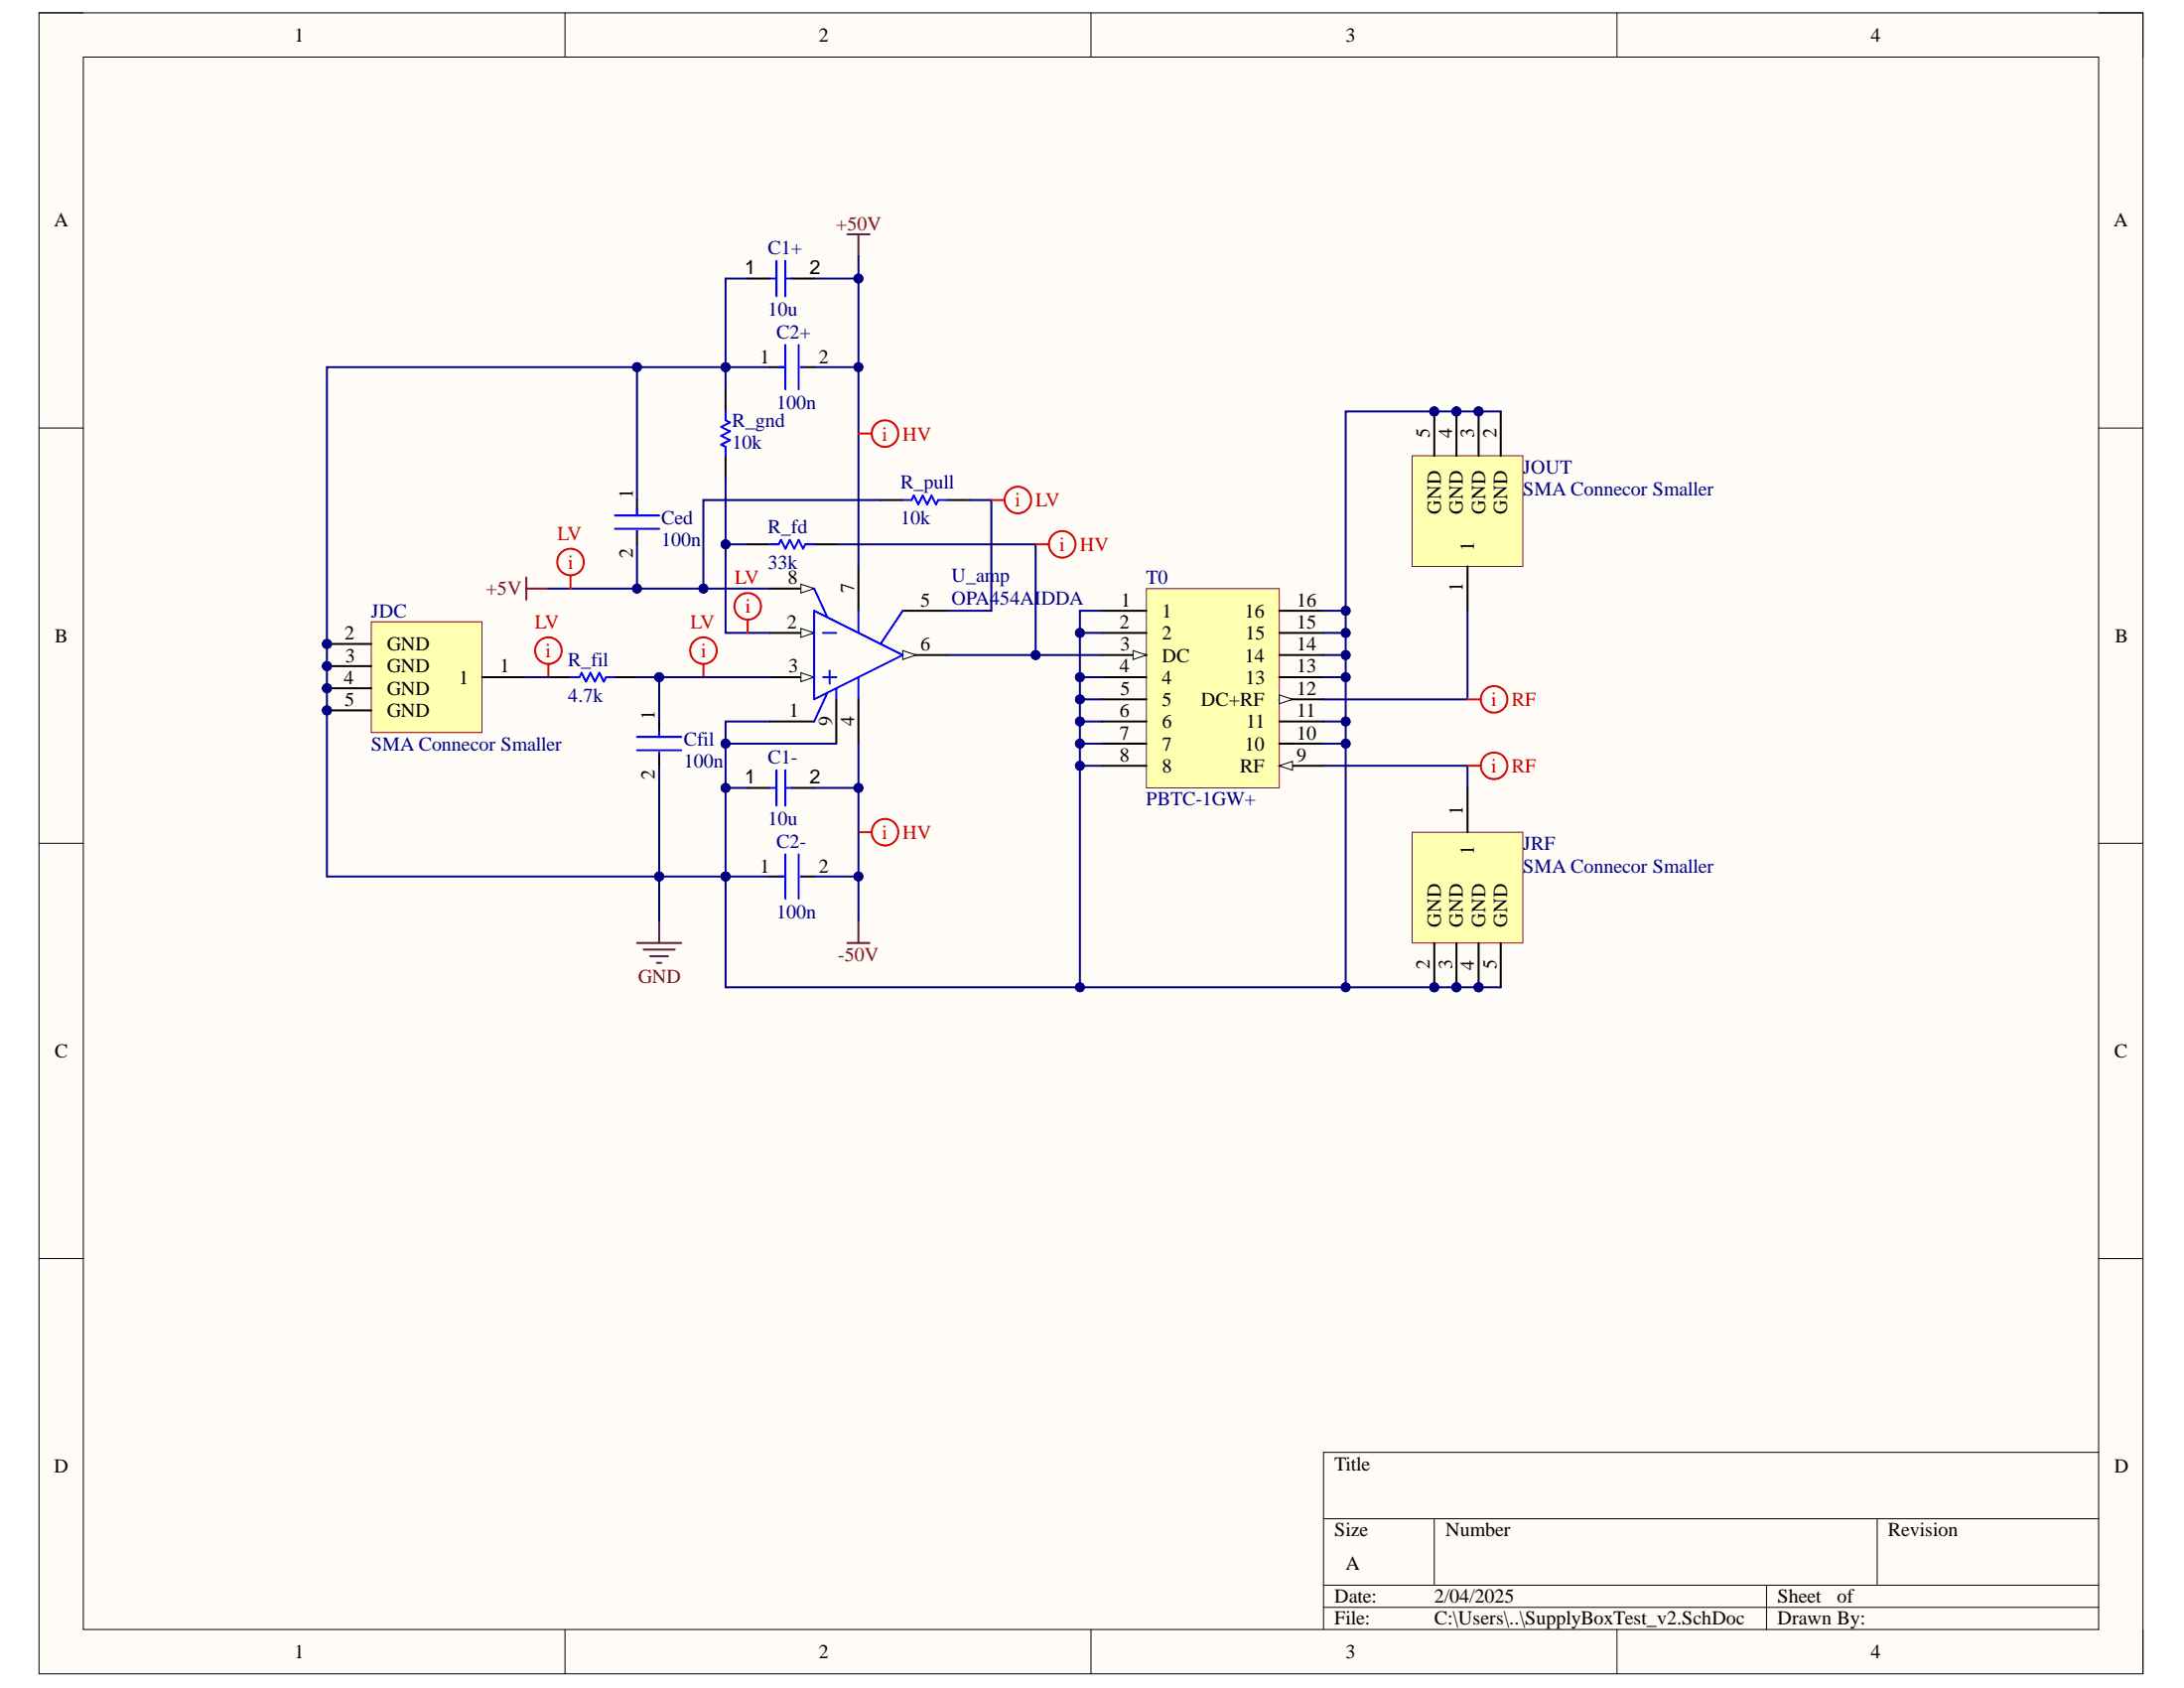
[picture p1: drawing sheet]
<svg xmlns="http://www.w3.org/2000/svg" width="279mm" height="216mm" viewBox="0 0 279 216" stroke-linecap="round" stroke-linejoin="round" font-family="sans-serif">
<path d="M5 1.6h269.1v212.5h-269.1z" fill-rule="evenodd" fill="#fffcf8"/>
<path d="M5 1.6h269.1v212.5h-269.1z" fill="none" stroke="#000" stroke-width=".13"/>
<path d="M10.7 7.3h257.8v201.1h-257.8z" fill-rule="evenodd" fill="#fffcf8"/>
<g fill="none" stroke="#000" stroke-width=".13">
<path d="M5 1.6h5.7M10.7 7.3h257.8v201.1h-257.8zM72.3 1.6v5.7M139.6 1.6v5.7M206.9 1.6v5.7M268.5 1.6h5.6v5.7M5 54.7h5.7M268.5 54.8h5.6M5 107.9h5.7M268.5 107.9h5.6M5 161h5.7M268.5 161h5.6"/>
<path d="M169.3 194.3h99.2M183.5 194.3v8.5M240.1 194.3v8.5M268.5 185.8h-99.2v22.6M72.3 208.4v5.7M139.6 208.4v5.7M169.3 202.8h99.2M169.3 205.6h99.2M206.9 208.4v5.7M226 202.8v5.6M274.1 208.4v5.7"/>
</g>
<path d="M98.5 92.3h5.7M98.5 81h5.7" fill="none" stroke="#000" stroke-width=".25"/>
<path d="M102.5 80.4l1.7 .6-1.7 .5z" fill="#f8fcff"/>
<path d="M102.5 80.4l1.7 .6-1.7 .5z" fill="none" stroke="#000" stroke-width=".13"/>
<path d="M98.5 86.6h5.7" fill="none" stroke="#000" stroke-width=".25"/>
<path d="M102.5 86l1.7 .6-1.7 .6z" fill="#f8fcff"/>
<path d="M102.5 86l1.7 .6-1.7 .6z" fill="none" stroke="#000" stroke-width=".13"/>
<path d="M115.5 78.1h5.7M109.8 89.4v5.7M115.5 83.8h5.7" fill="none" stroke="#000" stroke-width=".25"/>
<path d="M115.5 83.2l1.7 .6-1.7 .6z" fill="#f8fcff"/>
<path d="M115.5 83.2l1.7 .6-1.7 .6z" fill="none" stroke="#000" stroke-width=".13"/>
<path d="M98.5 75.3h5.7M109.8 72.5v5.6" fill="none" stroke="#000" stroke-width=".25"/>
<path d="M102.5 74.7l1.7 .6-1.7 .6z" fill="#f8fcff"/>
<path d="M102.5 74.7l1.7 .6-1.7 .6z" fill="none" stroke="#000" stroke-width=".13"/>
<g fill="none" stroke="#000" stroke-width=".25">
<path d="M95.7 35.6h2.8M101.3 35.6h2.9M92.8 49.8v2.8M92.8 58.3v2.8M98.5 47h2M102.5 47h1.7M81.5 64v1.9M81.5 67.9v1.7M95.7 69.6h2.8M104.2 69.6h2.8M70.2 86.6h2.8M78.7 86.6h2.8"/>
<path d="M84.3 92.3v2M84.3 96.2v1.7M107 89.4v5.7M95.7 100.8h2.8M98.5 112.1h2M101.3 100.8h2.9M102.5 112.1h1.7"/>
</g>
<g fill="none" stroke="#00f" stroke-width=".25">
<path d="M98.5 35.6h.8M99.3 33.4v4.5M100.5 33.4v4.5M100.5 35.6h.8M92.8 52.6v1.2l.6 .2-1.1 .6 1.1 .6-1.1 .5 1.1 .6-1.1 .6 .5 .3v1.1M99.6 47h.9M100.5 44.1v5.7M102.2 44.1v5.7M102.5 47h.2M78.7 65.9h5.6M78.7 67.6h5.6M81.5 65.1v.8"/>
<path d="M81.5 67.9v.3M98.5 69.6h1.1l.3-.5 .6 1.1 .5-1.1 .6 1.1 .6-1.1 .5 1.1 .3-.6h1.2M104.2 78.1l11.3 5.7-11.3 5.6zM104.2 75.3l1.7 3.7M109.8 78.1v2.9M115.5 78.1l-2.8 4.3M73 86.6h1.1l.3-.6 .6 1.2 .5-1.2 .6 1.2 .6-1.2 .5 1.2 .3-.6h1.2M81.5 94.3h5.7M81.5 96h5.7M84.3 93.4v.9M84.3 96.2v.3M99.3 98.5v4.5"/>
<path d="M100.5 98.5v4.5M105.3 81h1.7M105.3 86.6h1.7M105.9 88.6l-1.7 3.7M106.1 85.8v1.7M107 88v1.4M109.8 86.6v2.8M98.5 100.8h.8M99.6 112.1h.9M100.5 109.3v5.6M100.5 100.8h.8M102.2 109.3v5.6"/>
<path d="M102.5 112.1h.2"/>
</g>
<path d="M108.4 30h2.8M109.8 30v2.8M67.3 73.9v2.8M67.3 75.3h2.9M84.3 117.8v2.8M109.8 117.8v2.8M81.5 120.6h5.7M82.3 121.5h4M83.2 122.3h2.3M84 123.2h.6M108.4 120.6h2.8" fill="none" stroke="#800000" stroke-width=".25"/>
<g fill="none" stroke="#f00" stroke-width=".25">
<path d="M70.2 84.9v1.7M90 84.9v1.7M109.8 106.4h1.7"/>
<circle cx="70.2" cy="83.2" r="1.7"/>
<circle cx="90" cy="83.2" r="1.7"/>
<circle cx="113.2" cy="106.4" r="1.7"/>
</g>
<path d="M146.7 75.3h17v25.5h-17z" fill-rule="evenodd" fill="#ffffb0"/>
<path d="M146.7 75.3h17v25.5h-17z" fill="none" stroke="#800000" stroke-width=".13"/>
<path d="M141 78.1h5.7M141 81h5.7M141 83.8h5.7" fill="none" stroke="#000" stroke-width=".25"/>
<path d="M145 83.2l1.7 .6-1.7 .6z" fill="#f8fcff"/>
<path d="M145 83.2l1.7 .6-1.7 .6z" fill="none" stroke="#000" stroke-width=".13"/>
<path d="M141 86.6h5.7M141 89.4h5.7M141 92.3h5.7M141 95.1h5.7M141 97.9h5.7M163.7 97.9h5.6" fill="none" stroke="#000" stroke-width=".25"/>
<path d="M163.7 97.9l1.7-.5v1.1z" fill="#f8fcff"/>
<path d="M163.7 97.9l1.7-.5v1.1z" fill="none" stroke="#000" stroke-width=".13"/>
<path d="M163.7 95.1h5.6M163.7 92.3h5.6M163.7 89.4h5.6" fill="none" stroke="#000" stroke-width=".25"/>
<path d="M163.7 88.9l1.7 .5-1.7 .6z" fill="#f8fcff"/>
<path d="M163.7 88.9l1.7 .5-1.7 .6z" fill="none" stroke="#000" stroke-width=".13"/>
<path d="M163.7 78.1h5.6M163.7 86.6h5.6M163.7 83.8h5.6M163.7 81h5.6" fill="none" stroke="#000" stroke-width=".25"/>
<path d="M47.5 79.5h14.2v14.2h-14.2z" fill-rule="evenodd" fill="#ffffb0"/>
<path d="M47.5 79.5h14.2v14.2h-14.2z" fill="none" stroke="#800000" stroke-width=".13"/>
<path d="M41.8 82.4h5.7M41.8 85.2h5.7M41.8 88h5.7M41.8 90.9h5.7M61.7 86.6h5.6" fill="none" stroke="#000" stroke-width=".25"/>
<path d="M180.7 106.4h14.1v14.2h-14.1z" fill-rule="evenodd" fill="#ffffb0"/>
<path d="M180.7 106.4h14.1v14.2h-14.1z" fill="none" stroke="#800000" stroke-width=".13"/>
<path d="M187.7 100.8v5.6M189.2 120.6v5.7M192 120.6v5.7" fill="none" stroke="#000" stroke-width=".25"/>
<path d="M180.7 58.3h14.1v14.2h-14.1z" fill-rule="evenodd" fill="#ffffb0"/>
<path d="M180.7 58.3h14.1v14.2h-14.1z" fill="none" stroke="#800000" stroke-width=".13"/>
<path d="M112.7 64h2.8M121.2 64h2.8M187.7 72.5v5.6" fill="none" stroke="#000" stroke-width=".25"/>
<path d="M115.5 64h1.1l.3-.6 .6 1.1 .5-1.1 .6 1.1 .6-1.1 .5 1.1 .3-.5h1.2" fill="none" stroke="#00f" stroke-width=".25"/>
<path d="M81.5 86.6h17" fill="none" stroke="#000080" stroke-width=".25"/>
<circle cx="84.3" cy="86.6" r=".57" fill="#000080"/>
<circle cx="84.3" cy="86.6" r=".57" fill="none" stroke="#000080" stroke-width=".13"/>
<path d="M67.3 86.6h2.9M84.3 97.9v19.9" fill="none" stroke="#000080" stroke-width=".25"/>
<circle cx="84.3" cy="112.1" r=".57" fill="#000080"/>
<circle cx="84.3" cy="112.1" r=".57" fill="none" stroke="#000080" stroke-width=".13"/>
<path d="M109.8 95.1v22.7" fill="none" stroke="#000080" stroke-width=".25"/>
<circle cx="109.8" cy="100.8" r=".57" fill="#000080"/>
<circle cx="109.8" cy="100.8" r=".57" fill="none" stroke="#000080" stroke-width=".13"/>
<circle cx="109.8" cy="112.1" r=".57" fill="#000080"/>
<circle cx="109.8" cy="112.1" r=".57" fill="none" stroke="#000080" stroke-width=".13"/>
<path d="M104.2 112.1h5.6" fill="none" stroke="#000080" stroke-width=".25"/>
<circle cx="109.8" cy="112.1" r=".57" fill="#000080"/>
<circle cx="109.8" cy="112.1" r=".57" fill="none" stroke="#000080" stroke-width=".13"/>
<path d="M84.3 86.6v5.7" fill="none" stroke="#000080" stroke-width=".25"/>
<circle cx="84.3" cy="86.6" r=".57" fill="#000080"/>
<circle cx="84.3" cy="86.6" r=".57" fill="none" stroke="#000080" stroke-width=".13"/>
<path d="M84.3 112.1h14.2" fill="none" stroke="#000080" stroke-width=".25"/>
<circle cx="84.3" cy="112.1" r=".57" fill="#000080"/>
<circle cx="84.3" cy="112.1" r=".57" fill="none" stroke="#000080" stroke-width=".13"/>
<circle cx="92.8" cy="112.1" r=".57" fill="#000080"/>
<circle cx="92.8" cy="112.1" r=".57" fill="none" stroke="#000080" stroke-width=".13"/>
<path d="M70.2 75.3h28.3" fill="none" stroke="#000080" stroke-width=".25"/>
<circle cx="81.5" cy="75.3" r=".57" fill="#000080"/>
<circle cx="81.5" cy="75.3" r=".57" fill="none" stroke="#000080" stroke-width=".13"/>
<circle cx="90" cy="75.3" r=".57" fill="#000080"/>
<circle cx="90" cy="75.3" r=".57" fill="none" stroke="#000080" stroke-width=".13"/>
<path d="M81.5 69.6v5.7" fill="none" stroke="#000080" stroke-width=".25"/>
<circle cx="81.5" cy="75.3" r=".57" fill="#000080"/>
<circle cx="81.5" cy="75.3" r=".57" fill="none" stroke="#000080" stroke-width=".13"/>
<path d="M109.8 32.8v39.7" fill="none" stroke="#000080" stroke-width=".25"/>
<circle cx="109.8" cy="47" r=".57" fill="#000080"/>
<circle cx="109.8" cy="47" r=".57" fill="none" stroke="#000080" stroke-width=".13"/>
<circle cx="109.8" cy="35.6" r=".57" fill="#000080"/>
<circle cx="109.8" cy="35.6" r=".57" fill="none" stroke="#000080" stroke-width=".13"/>
<path d="M92.8 47v2.8" fill="none" stroke="#000080" stroke-width=".25"/>
<circle cx="92.8" cy="47" r=".57" fill="#000080"/>
<circle cx="92.8" cy="47" r=".57" fill="none" stroke="#000080" stroke-width=".13"/>
<path d="M92.8 61.1v19.9h5.7" fill="none" stroke="#000080" stroke-width=".25"/>
<circle cx="92.8" cy="69.6" r=".57" fill="#000080"/>
<circle cx="92.8" cy="69.6" r=".57" fill="none" stroke="#000080" stroke-width=".13"/>
<path d="M187.7 78.1v11.4h-18.4M169.3 97.9h18.4v2.9M104.2 100.8h5.6" fill="none" stroke="#000080" stroke-width=".25"/>
<circle cx="109.8" cy="100.8" r=".57" fill="#000080"/>
<circle cx="109.8" cy="100.8" r=".57" fill="none" stroke="#000080" stroke-width=".13"/>
<path d="M95.7 100.8h-2.9v11.3" fill="none" stroke="#000080" stroke-width=".25"/>
<circle cx="92.8" cy="100.8" r=".57" fill="#000080"/>
<circle cx="92.8" cy="100.8" r=".57" fill="none" stroke="#000080" stroke-width=".13"/>
<circle cx="92.8" cy="112.1" r=".57" fill="#000080"/>
<circle cx="92.8" cy="112.1" r=".57" fill="none" stroke="#000080" stroke-width=".13"/>
<path d="M98.5 92.3h-5.7v8.5" fill="none" stroke="#000080" stroke-width=".25"/>
<circle cx="92.8" cy="95.1" r=".57" fill="#000080"/>
<circle cx="92.8" cy="95.1" r=".57" fill="none" stroke="#000080" stroke-width=".13"/>
<circle cx="92.8" cy="100.8" r=".57" fill="#000080"/>
<circle cx="92.8" cy="100.8" r=".57" fill="none" stroke="#000080" stroke-width=".13"/>
<path d="M121.2 83.8h19.8" fill="none" stroke="#000080" stroke-width=".25"/>
<circle cx="132.5" cy="83.8" r=".57" fill="#000080"/>
<circle cx="132.5" cy="83.8" r=".57" fill="none" stroke="#000080" stroke-width=".13"/>
<path d="M104.2 35.6h5.6" fill="none" stroke="#000080" stroke-width=".25"/>
<circle cx="109.8" cy="35.6" r=".57" fill="#000080"/>
<circle cx="109.8" cy="35.6" r=".57" fill="none" stroke="#000080" stroke-width=".13"/>
<path d="M92.8 47h5.7" fill="none" stroke="#000080" stroke-width=".25"/>
<circle cx="92.8" cy="47" r=".57" fill="#000080"/>
<circle cx="92.8" cy="47" r=".57" fill="none" stroke="#000080" stroke-width=".13"/>
<path d="M95.7 35.6h-2.9v11.4h-11.3v17" fill="none" stroke="#000080" stroke-width=".25"/>
<circle cx="92.8" cy="47" r=".57" fill="#000080"/>
<circle cx="92.8" cy="47" r=".57" fill="none" stroke="#000080" stroke-width=".13"/>
<circle cx="81.5" cy="47" r=".57" fill="#000080"/>
<circle cx="81.5" cy="47" r=".57" fill="none" stroke="#000080" stroke-width=".13"/>
<path d="M104.2 47h5.6" fill="none" stroke="#000080" stroke-width=".25"/>
<circle cx="109.8" cy="47" r=".57" fill="#000080"/>
<circle cx="109.8" cy="47" r=".57" fill="none" stroke="#000080" stroke-width=".13"/>
<path d="M112.7 64h-22.7v11.3" fill="none" stroke="#000080" stroke-width=".25"/>
<circle cx="90" cy="75.3" r=".57" fill="#000080"/>
<circle cx="90" cy="75.3" r=".57" fill="none" stroke="#000080" stroke-width=".13"/>
<path d="M107 69.6h25.5v14.2M124 64h2.8v14.1h-5.6" fill="none" stroke="#000080" stroke-width=".25"/>
<circle cx="132.5" cy="83.8" r=".57" fill="#000080"/>
<circle cx="132.5" cy="83.8" r=".57" fill="none" stroke="#000080" stroke-width=".13"/>
<path d="M92.8 69.6h2.9" fill="none" stroke="#000080" stroke-width=".25"/>
<circle cx="92.8" cy="69.6" r=".57" fill="#000080"/>
<circle cx="92.8" cy="69.6" r=".57" fill="none" stroke="#000080" stroke-width=".13"/>
<g fill="none" stroke="#f00" stroke-width=".25">
<path d="M109.8 55.5h1.7M73 73.6v1.7M126.8 64h1.7"/>
<circle cx="113.2" cy="55.5" r="1.7"/>
<circle cx="73" cy="71.9" r="1.7"/>
<circle cx="130.2" cy="64" r="1.7"/>
</g>
<path d="M81.5 47h-39.7v65.1h42.5" fill="none" stroke="#000080" stroke-width=".25"/>
<circle cx="81.5" cy="47" r=".57" fill="#000080"/>
<circle cx="81.5" cy="47" r=".57" fill="none" stroke="#000080" stroke-width=".13"/>
<circle cx="84.3" cy="112.1" r=".57" fill="#000080"/>
<circle cx="84.3" cy="112.1" r=".57" fill="none" stroke="#000080" stroke-width=".13"/>
<path d="M92.8 112.1v14.2h99.2" fill="none" stroke="#000080" stroke-width=".25"/>
<circle cx="172.2" cy="126.3" r=".57" fill="#000080"/>
<circle cx="172.2" cy="126.3" r=".57" fill="none" stroke="#000080" stroke-width=".13"/>
<circle cx="138.2" cy="126.3" r=".57" fill="#000080"/>
<circle cx="138.2" cy="126.3" r=".57" fill="none" stroke="#000080" stroke-width=".13"/>
<circle cx="92.8" cy="112.1" r=".57" fill="#000080"/>
<circle cx="92.8" cy="112.1" r=".57" fill="none" stroke="#000080" stroke-width=".13"/>
<g fill="none" stroke="#f00" stroke-width=".25">
<path d="M132.5 69.6h1.7M187.7 89.5h1.7M187.7 97.9h1.7"/>
<circle cx="135.9" cy="69.6" r="1.7"/>
<circle cx="191.1" cy="97.9" r="1.7"/>
<circle cx="191.1" cy="89.5" r="1.7"/>
</g>
<path d="M169.3 78.1h2.9v48.2" fill="none" stroke="#000080" stroke-width=".25"/>
<circle cx="172.2" cy="78.1" r=".57" fill="#000080"/>
<circle cx="172.2" cy="78.1" r=".57" fill="none" stroke="#000080" stroke-width=".13"/>
<circle cx="172.2" cy="80.9" r=".57" fill="#000080"/>
<circle cx="172.2" cy="80.9" r=".57" fill="none" stroke="#000080" stroke-width=".13"/>
<circle cx="172.2" cy="83.8" r=".57" fill="#000080"/>
<circle cx="172.2" cy="83.8" r=".57" fill="none" stroke="#000080" stroke-width=".13"/>
<circle cx="172.2" cy="86.6" r=".57" fill="#000080"/>
<circle cx="172.2" cy="86.6" r=".57" fill="none" stroke="#000080" stroke-width=".13"/>
<circle cx="172.2" cy="92.3" r=".57" fill="#000080"/>
<circle cx="172.2" cy="92.3" r=".57" fill="none" stroke="#000080" stroke-width=".13"/>
<circle cx="172.2" cy="95.1" r=".57" fill="#000080"/>
<circle cx="172.2" cy="95.1" r=".57" fill="none" stroke="#000080" stroke-width=".13"/>
<circle cx="172.2" cy="126.3" r=".57" fill="#000080"/>
<circle cx="172.2" cy="126.3" r=".57" fill="none" stroke="#000080" stroke-width=".13"/>
<path d="M169.3 81h2.9" fill="none" stroke="#000080" stroke-width=".25"/>
<circle cx="172.2" cy="80.9" r=".57" fill="#000080"/>
<circle cx="172.2" cy="80.9" r=".57" fill="none" stroke="#000080" stroke-width=".13"/>
<path d="M169.3 83.8h2.9" fill="none" stroke="#000080" stroke-width=".25"/>
<circle cx="172.2" cy="83.8" r=".57" fill="#000080"/>
<circle cx="172.2" cy="83.8" r=".57" fill="none" stroke="#000080" stroke-width=".13"/>
<path d="M169.3 86.6h2.9" fill="none" stroke="#000080" stroke-width=".25"/>
<circle cx="172.2" cy="86.6" r=".57" fill="#000080"/>
<circle cx="172.2" cy="86.6" r=".57" fill="none" stroke="#000080" stroke-width=".13"/>
<path d="M169.3 92.3h2.9" fill="none" stroke="#000080" stroke-width=".25"/>
<circle cx="172.2" cy="92.3" r=".57" fill="#000080"/>
<circle cx="172.2" cy="92.3" r=".57" fill="none" stroke="#000080" stroke-width=".13"/>
<path d="M169.3 95.1h2.9" fill="none" stroke="#000080" stroke-width=".25"/>
<circle cx="172.2" cy="95.1" r=".57" fill="#000080"/>
<circle cx="172.2" cy="95.1" r=".57" fill="none" stroke="#000080" stroke-width=".13"/>
<path d="M141 78.1h-2.8v48.2" fill="none" stroke="#000080" stroke-width=".25"/>
<circle cx="138.2" cy="80.9" r=".57" fill="#000080"/>
<circle cx="138.2" cy="80.9" r=".57" fill="none" stroke="#000080" stroke-width=".13"/>
<circle cx="138.2" cy="86.6" r=".57" fill="#000080"/>
<circle cx="138.2" cy="86.6" r=".57" fill="none" stroke="#000080" stroke-width=".13"/>
<circle cx="138.2" cy="89.4" r=".57" fill="#000080"/>
<circle cx="138.2" cy="89.4" r=".57" fill="none" stroke="#000080" stroke-width=".13"/>
<circle cx="138.2" cy="92.3" r=".57" fill="#000080"/>
<circle cx="138.2" cy="92.3" r=".57" fill="none" stroke="#000080" stroke-width=".13"/>
<circle cx="138.2" cy="95.1" r=".57" fill="#000080"/>
<circle cx="138.2" cy="95.1" r=".57" fill="none" stroke="#000080" stroke-width=".13"/>
<circle cx="138.2" cy="97.9" r=".57" fill="#000080"/>
<circle cx="138.2" cy="97.9" r=".57" fill="none" stroke="#000080" stroke-width=".13"/>
<circle cx="138.2" cy="126.3" r=".57" fill="#000080"/>
<circle cx="138.2" cy="126.3" r=".57" fill="none" stroke="#000080" stroke-width=".13"/>
<path d="M138.2 81h2.8" fill="none" stroke="#000080" stroke-width=".25"/>
<circle cx="138.2" cy="80.9" r=".57" fill="#000080"/>
<circle cx="138.2" cy="80.9" r=".57" fill="none" stroke="#000080" stroke-width=".13"/>
<path d="M138.2 86.6h2.8" fill="none" stroke="#000080" stroke-width=".25"/>
<circle cx="138.2" cy="86.6" r=".57" fill="#000080"/>
<circle cx="138.2" cy="86.6" r=".57" fill="none" stroke="#000080" stroke-width=".13"/>
<path d="M138.2 89.4h2.8" fill="none" stroke="#000080" stroke-width=".25"/>
<circle cx="138.2" cy="89.4" r=".57" fill="#000080"/>
<circle cx="138.2" cy="89.4" r=".57" fill="none" stroke="#000080" stroke-width=".13"/>
<path d="M138.2 92.3h2.8" fill="none" stroke="#000080" stroke-width=".25"/>
<circle cx="138.2" cy="92.3" r=".57" fill="#000080"/>
<circle cx="138.2" cy="92.3" r=".57" fill="none" stroke="#000080" stroke-width=".13"/>
<path d="M138.2 95.1h2.8" fill="none" stroke="#000080" stroke-width=".25"/>
<circle cx="138.2" cy="95.1" r=".57" fill="#000080"/>
<circle cx="138.2" cy="95.1" r=".57" fill="none" stroke="#000080" stroke-width=".13"/>
<path d="M138.2 97.9h2.8" fill="none" stroke="#000080" stroke-width=".25"/>
<circle cx="138.2" cy="97.9" r=".57" fill="#000080"/>
<circle cx="138.2" cy="97.9" r=".57" fill="none" stroke="#000080" stroke-width=".13"/>
<path d="M192 52.6h-19.8v25.5" fill="none" stroke="#000080" stroke-width=".25"/>
<circle cx="172.2" cy="78.1" r=".57" fill="#000080"/>
<circle cx="172.2" cy="78.1" r=".57" fill="none" stroke="#000080" stroke-width=".13"/>
<g fill="none" stroke="#f00" stroke-width=".25">
<path d="M95.7 79.3v1.7"/>
<circle cx="95.7" cy="77.6" r="1.7"/>
</g>
<path d="M92.8 95.1h14.2" fill="none" stroke="#000080" stroke-width=".25"/>
<circle cx="92.8" cy="95.1" r=".57" fill="#000080"/>
<circle cx="92.8" cy="95.1" r=".57" fill="none" stroke="#000080" stroke-width=".13"/>
<g font-size="7.1" fill="#000080">
<text x="182.7" y="56.7">PIJOUT05</text>
<text x="185.6" y="56.7">PIJOUT04</text>
<text x="188.4" y="56.7">PIJOUT03</text>
<text x="182.7" y="124.8">PIJRF02</text>
<text x="185.6" y="124.8">PIJRF03</text>
<text x="188.4" y="124.8">PIJRF04</text>
</g>
<g font-size="2.5">
<text x="37.6" y="5.3">1</text>
<text x="104.7" y="5.3">2</text>
<text x="172.2" y="5.3">3</text>
<text x="239.3" y="5.3">4</text>
<text x="6.9" y="29">A</text>
<text x="270.4" y="29">A</text>
<text x="95.3" y="35.1">1</text>
<text x="103.6" y="35.1">2</text>
<text x="97.2" y="46.4">1</text>
<text x="104.7" y="46.4">2</text>
<text x="182.9" y="56" transform="rotate(-90 182.9 56)">5</text>
<text x="185.8" y="56" transform="rotate(-90 185.8 56)">4</text>
<text x="188.6" y="56" transform="rotate(-90 188.6 56)">3</text>
<text x="191.5" y="56" transform="rotate(-90 191.5 56)">2</text>
<text x="81" y="63.7" transform="rotate(-90 81 63.7)">1</text>
<text x="184.3" y="65.7" transform="rotate(-90 184.3 65.7)">GND</text>
<text x="187.1" y="65.7" transform="rotate(-90 187.1 65.7)">GND</text>
<text x="190" y="65.7" transform="rotate(-90 190 65.7)">GND</text>
<text x="192.8" y="65.7" transform="rotate(-90 192.8 65.7)">GND</text>
<text x="81" y="71.4" transform="rotate(-90 81 71.4)">2</text>
<text x="188.6" y="70.5" transform="rotate(-90 188.6 70.5)">1</text>
<text x="100.8" y="74.7">8</text>
<text x="109.3" y="75.9" transform="rotate(-90 109.3 75.9)">7</text>
<text x="117.8" y="77.6">5</text>
<text x="143.4" y="77.6">1</text>
<text x="165.9" y="77.6">16</text>
<text x="187.1" y="75.7" transform="rotate(-90 187.1 75.7)">1</text>
<text x="7" y="82.1">B</text>
<text x="44.1" y="81.8">2</text>
<text x="49.5" y="83.2">GND</text>
<text x="100.7" y="80.4">2</text>
<text x="117.8" y="83.2">6</text>
<text x="143.2" y="80.4">2</text>
<text x="143.3" y="83.2">3</text>
<text x="148.6" y="79">1</text>
<text x="148.6" y="81.8">2</text>
<text x="159.2" y="79">16</text>
<text x="159.3" y="81.8">15</text>
<text x="165.9" y="83.2">14</text>
<text x="165.9" y="80.4">15</text>
<text x="270.6" y="82.1">B</text>
<text x="44" y="87.5">4</text>
<text x="44.2" y="84.7">3</text>
<text x="49.5" y="86">GND</text>
<text x="49.5" y="88.9">GND</text>
<text x="58.7" y="87.5">1</text>
<text x="64" y="86">1</text>
<text x="100.8" y="86">3</text>
<text x="143.2" y="86">4</text>
<text x="143.3" y="88.9">5</text>
<text x="148.6" y="84.7">DC</text>
<text x="148.6" y="87.5">4</text>
<text x="159.2" y="84.7">14</text>
<text x="159.3" y="87.5">13</text>
<text x="165.9" y="88.9">12</text>
<text x="165.9" y="86">13</text>
<text x="44.1" y="90.3">5</text>
<text x="49.5" y="91.7">GND</text>
<text x="83.8" y="92" transform="rotate(-90 83.8 92)">1</text>
<text x="100.9" y="91.7">1</text>
<text x="106.4" y="92.9" transform="rotate(-90 106.4 92.9)">9</text>
<text x="109.3" y="92.9" transform="rotate(-90 109.3 92.9)">4</text>
<text x="143.2" y="91.7">6</text>
<text x="143.2" y="94.6">7</text>
<text x="148.6" y="90.3">5</text>
<text x="148.6" y="93.1">6</text>
<text x="153.6" y="90.3">DC+RF</text>
<text x="159.4" y="93.1">11</text>
<text x="165.9" y="94.6">10</text>
<text x="165.9" y="91.7">11</text>
<text x="83.8" y="99.6" transform="rotate(-90 83.8 99.6)">2</text>
<text x="95.3" y="100.2">1</text>
<text x="103.6" y="100.2">2</text>
<text x="143.2" y="97.4">8</text>
<text x="148.6" y="96">7</text>
<text x="148.6" y="98.8">8</text>
<text x="158.6" y="98.8">RF</text>
<text x="159.2" y="96">10</text>
<text x="165.9" y="97.4">9</text>
<text x="187.1" y="104.2" transform="rotate(-90 187.1 104.2)">1</text>
<text x="97.2" y="111.6">1</text>
<text x="104.7" y="111.6">2</text>
<text x="188.6" y="109.4" transform="rotate(-90 188.6 109.4)">1</text>
<text x="184.3" y="118.6" transform="rotate(-90 184.3 118.6)">GND</text>
<text x="187.1" y="118.6" transform="rotate(-90 187.1 118.6)">GND</text>
<text x="190" y="118.6" transform="rotate(-90 190 118.6)">GND</text>
<text x="192.8" y="118.6" transform="rotate(-90 192.8 118.6)">GND</text>
<text x="182.9" y="124" transform="rotate(-90 182.9 124)">2</text>
<text x="185.8" y="123.9" transform="rotate(-90 185.8 123.9)">3</text>
<text x="188.6" y="124.1" transform="rotate(-90 188.6 124.1)">4</text>
<text x="191.5" y="124" transform="rotate(-90 191.5 124)">5</text>
<text x="7" y="135.3">C</text>
<text x="270.5" y="135.3">C</text>
<text x="6.9" y="188.4">D</text>
<text x="170.7" y="188">Title</text>
<text x="270.5" y="188.4">D</text>
<text x="170.7" y="196.5">Size</text>
<text x="184.9" y="196.5">Number</text>
<text x="241.5" y="196.5">Revision</text>
<text x="172.2" y="200.8">A</text>
<text x="170.7" y="205">Date:</text>
<text x="170.7" y="207.8">File:</text>
<text x="183.5" y="205">2/04/2025</text>
<text x="183.5" y="207.8">C:\Users\..\SupplyBoxTest_v2.SchDoc</text>
<text x="227.4" y="205">Sheet</text>
<text x="227.4" y="207.8">Drawn By:</text>
<text x="235" y="205">of</text>
<text x="37.6" y="212.1">1</text>
<text x="104.7" y="212.1">2</text>
<text x="172.2" y="212.1">3</text>
<text x="239.3" y="212.1">4</text>
</g>
<g font-size="2.5" fill="#800000">
<text x="106.9" y="29.4">+50V</text>
<text x="62.2" y="76.1">+5V</text>
<text x="81.6" y="125.7">GND</text>
<text x="107.2" y="122.9">-50V</text>
</g>
<g font-size="2.5" fill="#000080">
<text x="98.2" y="32.5">C1+</text>
<text x="98.2" y="40.4">10u</text>
<text x="99.3" y="43.3">C2+</text>
<text x="99.3" y="52.4">100n</text>
<text x="93.7" y="54.6">R_gnd</text>
<text x="93.7" y="57.4">10k</text>
<text x="115.2" y="62.5">R_pull</text>
<text x="194.8" y="60.6">JOUT</text>
<text x="194.8" y="63.4">SMA Connecor Smaller</text>
<text x="84.6" y="67.1">Ced</text>
<text x="84.6" y="69.9">100n</text>
<text x="98.2" y="68.2">R_fd</text>
<text x="115.2" y="67.1">10k</text>
<text x="98.2" y="72.7">33k</text>
<text x="121.7" y="74.4">U_amp</text>
<text x="121.7" y="77.3">OPA454AIDDA</text>
<text x="146.6" y="74.7">T0</text>
<text x="47.5" y="79">JDC</text>
<text x="72.7" y="85.2">R_fil</text>
<text x="72.7" y="89.7">4.7k</text>
<text x="87.5" y="95.4">Cfil</text>
<text x="47.5" y="96">SMA Connecor Smaller</text>
<text x="87.5" y="98.2">100n</text>
<text x="98.2" y="97.7">C1-</text>
<text x="98.2" y="105.6">10u</text>
<text x="146.6" y="103">PBTC-1GW+</text>
<text x="99.3" y="108.4">C2-</text>
<text x="194.8" y="108.7">JRF</text>
<text x="194.8" y="111.6">SMA Connecor Smaller</text>
<text x="99.3" y="117.5">100n</text>
</g>
<g font-size="2.5" fill="#f00">
<text x="112.9" y="56.3">i</text>
<text x="115.5" y="56.3">HV</text>
<text x="129.9" y="64.8">i</text>
<text x="132.5" y="64.8">LV</text>
<text x="71.3" y="69">LV</text>
<text x="135.5" y="70.5">i</text>
<text x="138.2" y="70.5">HV</text>
<text x="72.7" y="72.7">i</text>
<text x="94" y="74.7">LV</text>
<text x="68.4" y="80.4">LV</text>
<text x="88.3" y="80.4">LV</text>
<text x="95.3" y="78.4">i</text>
<text x="69.8" y="84.1">i</text>
<text x="89.7" y="84.1">i</text>
<text x="190.8" y="90.3">i</text>
<text x="193.4" y="90.3">RF</text>
<text x="190.8" y="98.8">i</text>
<text x="193.4" y="98.8">RF</text>
<text x="112.9" y="107.3">i</text>
<text x="115.5" y="107.3">HV</text>
</g>
<g font-size="1.1" fill="#000080">
<text x="40.9" y="82.6">PIJDC02</text>
<text x="40.9" y="85.4">PIJDC03</text>
<text x="40.9" y="88.2">PIJDC04</text>
<text x="40.9" y="91">PIJDC05</text>
</g>
</svg>
